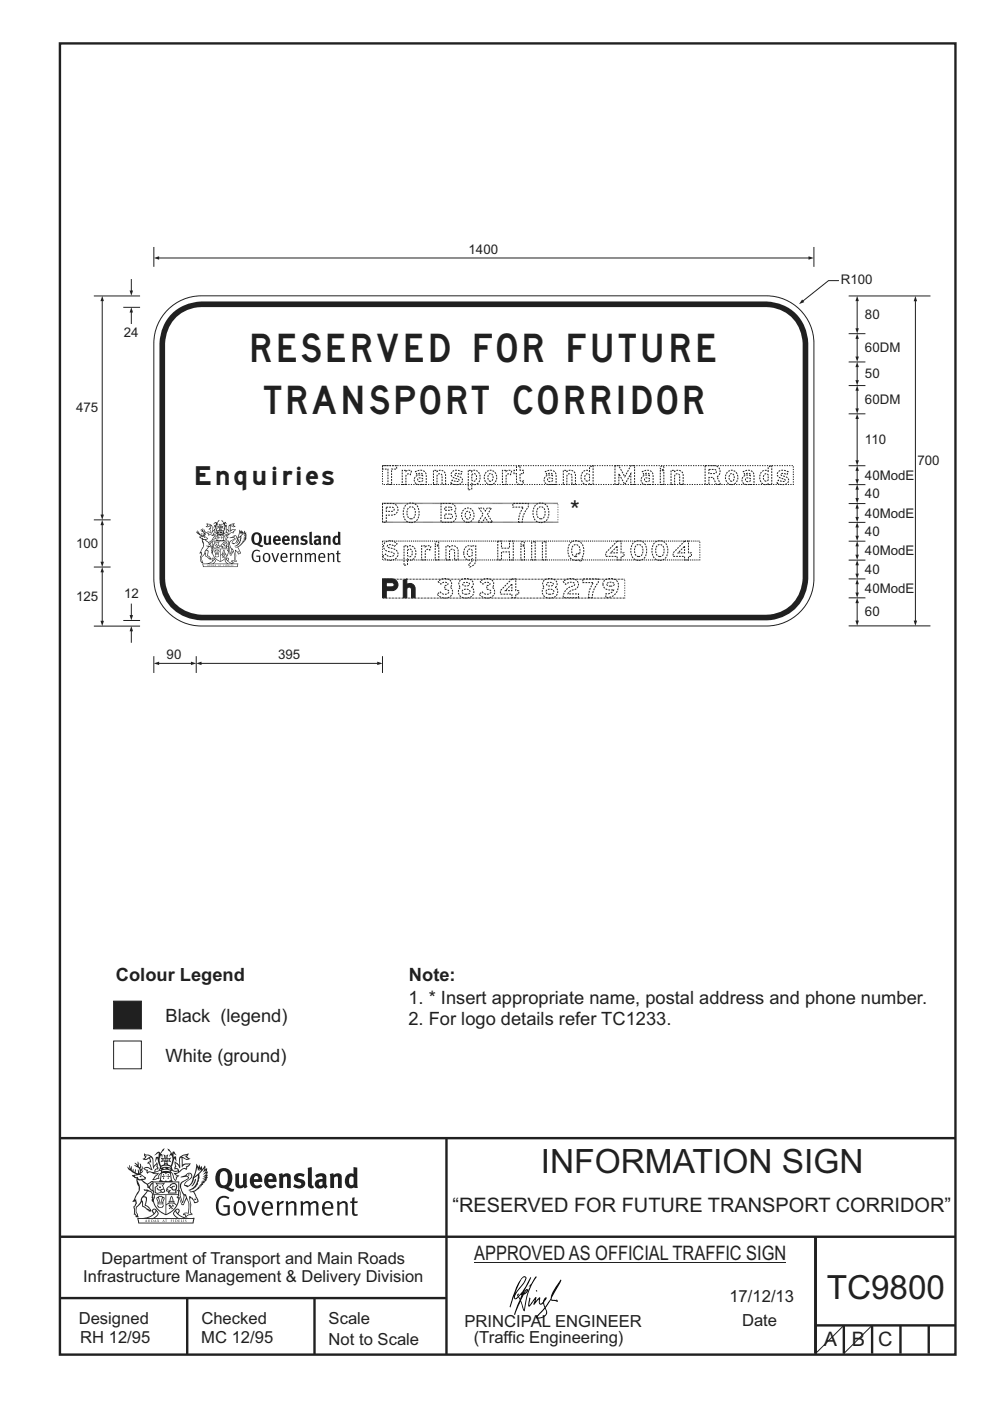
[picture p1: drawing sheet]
<svg xmlns="http://www.w3.org/2000/svg" width="210mm" height="297mm" viewBox="0 0 210 297" stroke-linecap="round" stroke-linejoin="round" font-family="sans-serif">
<g fill="none" stroke="#231f20" stroke-width=".51">
<path d="M12.7 9.2h190v278h-190zM12.7 241.3h189.9M94.7 241.4v45.8M12.7 275.2h82M12.7 262.2h190.1M39.7 275.2v12M66.7 275.2v12M173 262.2v24.8M173.1 281h29.6M179 281v6M185 281v6M191 281v6"/>
<path d="M197 281v6"/>
</g>
<path d="M100.6 267.7h66.2" fill="none" stroke="#231f20" stroke-width=".21"/>
<g fill="#231f20">
<path d="M47 248.5a2.55 2.55 0 0 0 0 2.7l.3 .1a.81 .81 0 0 0 1-.9v-.6a1.04 1.04 0 0 0-1.1-1.5zM46.3 248.1a1.82 1.82 0 0 1 2.1-.2 1.82 1.82 0 0 1 .9 1.9 2.29 2.29 0 0 1-.8 1.9l.7 .3h.5l-.2 .6a2.87 2.87 0 0 1-2-.7 2.12 2.12 0 0 1-1.7-3.1z" fill-rule="evenodd"/>
<path d="M49.9 248.9l.8-.2v2a.46 .46 0 0 0 .2 .6 .46 .46 0 0 0 .7-.2v-2.2l.7-.2v2.4l.2 .5-.6 .4-.2-.3a1.02 1.02 0 0 1-1.2 .2 1.02 1.02 0 0 1-.6-1.1z" fill-rule="evenodd"/>
<path d="M54 249.5l-.1 .5h.9a.49 .49 0 0 0-.2-.6 .49 .49 0 0 0-.6 .1zM53.4 249.2a1.34 1.34 0 0 1 1.6-.3 1.34 1.34 0 0 1 .6 1.5v.2h-1.7a.77 .77 0 0 0 .5 .8 .77 .77 0 0 0 .9-.3l.3 .4a1.59 1.59 0 0 1-2.1 .2 1.59 1.59 0 0 1-.4-2z" fill-rule="evenodd"/>
<path d="M57 249.5l-.1 .5h.9a.49 .49 0 0 0-.2-.6 .49 .49 0 0 0-.6 .1zM56.4 249.2a1.34 1.34 0 0 1 1.6-.3 1.34 1.34 0 0 1 .7 1.5v.2h-1.8a.77 .77 0 0 0 .5 .8 .77 .77 0 0 0 .9-.3l.3 .4a1.59 1.59 0 0 1-2 .2 1.59 1.59 0 0 1-.5-2z" fill-rule="evenodd"/>
<path d="M59.1 248.9l.8-.2 .1 .4a.95 .95 0 0 1 1-.3 .95 .95 0 0 1 .7 .8v2.3h-.8v-2.3a.46 .46 0 0 0-.8 .1v2.2h-.9z" fill-rule="evenodd"/>
<path d="M62.5 249.1a1.75 1.75 0 0 1 2.1-.1l-.2 .5-.6-.2a.43 .43 0 0 0-.6 .3l.4 .3a1.04 1.04 0 0 1 1.2 1.2 1.04 1.04 0 0 1-1.4 .9l-1.2-.4 .3-.6 1 .4 .4-.4a.88 .88 0 0 0-1-.5l-.4-.2-.1-.4z" fill-rule="evenodd"/>
<path d="M65.3 247.6l.8-.2 .1 3.8 .2 .2 .2 .5a.88 .88 0 0 1-1-.1 .88 .88 0 0 1-.3-1z" fill-rule="evenodd"/>
<path d="M67.8 250.6a.43 .43 0 0 0-.1 .7 .43 .43 0 0 0 .7-.1v-.7zM66.8 249.2a1.7 1.7 0 0 1 2.4 .1v1.8l.3 .4-.4 .5-.5-.3a1.03 1.03 0 0 1-1.7-.2 1.03 1.03 0 0 1 .8-1.5h.7v-.4a.8 .8 0 0 0-1.2 .1z" fill-rule="evenodd"/>
<path d="M69.9 248.9l.8-.2 .1 .4a.95 .95 0 0 1 1-.3 .95 .95 0 0 1 .7 .8v2.3h-.8v-2.3a.46 .46 0 0 0-.8 .1v2.2h-.8z" fill-rule="evenodd"/>
<path d="M74.3 249.5a1.48 1.48 0 0 0 0 1.7l.4 .1 .3-.2v-1.5l-.3-.2zM75 247.4l.8 .2 .1 4.3h-.7l-.1-.2a1.26 1.26 0 0 1-1.4 0 1.26 1.26 0 0 1-.6-1.3 1.29 1.29 0 0 1 .5-1.3 1.29 1.29 0 0 1 1.4-.2z" fill-rule="evenodd"/>
<path d="M46.4 253.9a1.72 1.72 0 0 1 2.2 0l-.2 .3a1.24 1.24 0 0 0-1.4-.1 1.24 1.24 0 0 0-.7 1.3 1.49 1.49 0 0 0 1.3 2l.7-.2v-1.3h-.9l-.1-.4h1.4v2a1.93 1.93 0 0 1-2.2-.1 1.93 1.93 0 0 1-.7-2.2l.2-.7z" fill-rule="evenodd"/>
<path d="M50.3 255.2a1.65 1.65 0 0 0 .3 2.2 .99 .99 0 0 0 1-1.5 .78 .78 0 0 0-.4-.8 .78 .78 0 0 0-.9 .1zM50 254.9a1.33 1.33 0 0 1 1.6-.1 1.33 1.33 0 0 1 .5 1.5 1.31 1.31 0 0 1-1.3 1.5 1.31 1.31 0 0 1-1.3-1.6l.1-.5z" fill-rule="evenodd"/>
<path d="M52.5 254.7l.4-.1 .9 2.6 .8-2.5h.5l-1.1 3h-.5z" fill-rule="evenodd"/>
<path d="M56.2 255.2l-.2 .7h1.4a.7 .7 0 0 0-.3-.8 .7 .7 0 0 0-.9 .1zM55.9 255a1.22 1.22 0 0 1 1.5-.2 1.22 1.22 0 0 1 .5 1.5h-1.9a.93 .93 0 0 0 .5 1 .93 .93 0 0 0 1.2-.2l.1 .3a1.43 1.43 0 0 1-1.7 .1 1.43 1.43 0 0 1-.6-1.7z" fill-rule="evenodd"/>
<path d="M58.7 254.8l.4-.2 .1 .5 .4-.3 .6-.2-.2 .6a.66 .66 0 0 0-.8 .6v1.9h-.4z" fill-rule="evenodd"/>
<path d="M60.6 254.8l.4-.2 .1 .5a.94 .94 0 0 1 1-.4 .94 .94 0 0 1 .8 .7v2.3h-.5l-.1-2.5a.81 .81 0 0 0-1.2 .3v2.2h-.4z" fill-rule="evenodd"/>
<path d="M63.7 254.7l.5-.1 .1 .5 .4-.3a.78 .78 0 0 1 1.1 .3 .9 .9 0 0 1 1-.5 .9 .9 0 0 1 .7 .8v2.3h-.4l-.1-2.5a.67 .67 0 0 0-1.1 .3v2.2h-.5v-2.4l-.4-.2-.7 .4v2.2h-.5z" fill-rule="evenodd"/>
<path d="M69 255.2l-.2 .7h1.4a.7 .7 0 0 0-.3-.8 .7 .7 0 0 0-.9 .1zM68.7 255a1.22 1.22 0 0 1 1.5-.2 1.22 1.22 0 0 1 .5 1.5h-1.9a.93 .93 0 0 0 .5 1 .93 .93 0 0 0 1.2-.2l.1 .3a1.44 1.44 0 0 1-1.7 .1 1.44 1.44 0 0 1-.6-1.7z" fill-rule="evenodd"/>
<path d="M71.4 254.8l.5-.2 .1 .5a.94 .94 0 0 1 1-.4 .94 .94 0 0 1 .7 .7v2.3h-.4l-.1-2.5a.81 .81 0 0 0-1.2 .3v2.2h-.5z" fill-rule="evenodd"/>
<path d="M74.7 254l.5-.2v.9h.7l-.1 .4h-.7l.1 2.2 .1 .1h.5l.1 .3a.75 .75 0 0 1-1.2-.6v-2h-.4v-.4h.4z" fill-rule="evenodd"/>
<path d="M30.8 244.9l1.1 .3-.9 .5h-.4l.5-.5zM31.8 245.5l.2-.1a2.44 2.44 0 0 1 .4 2l.1 .4 .7-1-.1 .6 .3 .3a.57 .57 0 0 0-.6 .8l-1-.2-.5 .2 .1-.5-.7-.2 .6-.2 1 .5 .1-.1-.6-1.3-.2-.1 .5-.1zM30.7 244.5l-.2 .4 .3 .4-.6 .4a1.04 1.04 0 0 0 1.4-.1l.2 .7h-.4l-.2 .4a.94 .94 0 0 1 .9 1.1l-.2-.1a1.16 1.16 0 0 0-1.5-.1l.3 .4 .4 .2 .1 .5 .2 .2v-.2a.94 .94 0 0 1 1.1 .2h.9l-1.2 1.2a1.13 1.13 0 0 0 1.2-.2l.4-.1-.1-.4 .5-.7a.83 .83 0 0 0-.6 1.1l-.3-.1-.7 .3 1.1-1.4-.5 .2-.5-.1 1.3-.5-.2-.2-.8 .4v-.3l.2-.2 .3 .1 .1-.3-.2-.4v-.6l-.2-.3-.6 .9v-.7a1.42 1.42 0 0 0-1.7-1.8z" fill-rule="evenodd"/>
<path d="M38.5 245.3l.5-.3 .7-.1-.6 .3 .8 .5h-.3zM38.3 245.5h.2l.1 2a1.69 1.69 0 0 1 1.5-.7l-.7 .5 .1 .5a1.1 1.1 0 0 0-1.5 .6l-.1-.5-.2-.2h-.5l.2-.4-.2-.7a1.42 1.42 0 0 1 .8 1.1l.2-.1zM37.1 246.2l.1 1-.2 .3v.5l.6-.1 .1 .2a.96 .96 0 0 1-1.1-.1l-.1 .1a1.06 1.06 0 0 0 1.3 .2v.1a.72 .72 0 0 1-1 .2l.3 .5 .6 .3-.4 .1-.1 .7-.3-.4-.3-1.1-.4-.4 .4 .9a1.54 1.54 0 0 0 .6 1.2l.2-.3a.58 .58 0 0 1 .5-.7l.1-.2h-.3l-.4-.3 .9-.5a.93 .93 0 0 1 1.1-.5l.1 .2 .2-.1 .1-.5a.99 .99 0 0 0 .7-.9l-1.3 .1-.4 .3v-1.5l.9 .4 .8-.3h-.3l-.5-.4 .4-.7-.7 .2a1.46 1.46 0 0 0-1.3 2.1v.4l-.2-.4z" fill-rule="evenodd"/>
<path d="M35.6 248.9l.2 .1-.1 .4h.3l-.3 .1v.5l-.1-.6h-.3l.3-.1z" fill-rule="evenodd"/>
<path d="M34.6 248.9l.2 .1-.1 .3 .4 .1h-.4v.6l-.1-.5-.3-.1h.3z" fill-rule="evenodd"/>
<path d="M34.3 248.8a.57 .57 0 0 1 .9 .2 .57 .57 0 0 1 .9-.2l.2 1.4-.2 .1a.57 .57 0 0 1-.9-.1 .69 .69 0 0 1-1.1 0zM34.2 248.1l-.3 2.1-.2 .4h2.9l-.1-.4-.3-2.1h-.2v.3l-.8-.1-.9 .1 .1-.3z" fill-rule="evenodd"/>
<path d="M34.2 252.4a.3 .3 0 0 0 .6 0 .3 .3 0 0 0-.6 0zM33.3 251l.3 .3-.3 .3a.79 .79 0 0 0 0 1.3l.8-.2-.1-.3a.55 .55 0 0 1-.7-.6h.1l.1 .3 .4 .1 .8-.2-.4-.7 .4-.3-.7 .1zM33 250.7l1.1 .2 .9-.2-.4 .7 .4 1.1a.56 .56 0 0 1-.8 .3l-.2 .1a.73 .73 0 0 1-.9 .1 .73 .73 0 0 1-.3-.9v-.4l.5-.4z" fill-rule="evenodd"/>
<path d="M35.6 251.9l.7-.5a.58 .58 0 0 1 1-.1 .58 .58 0 0 1-.5 .9l-.2-.3a.43 .43 0 0 1 .6-.3v-.1a.57 .57 0 0 0-.8 .2l-.2-.1-.3 .2 .4 .1a.55 .55 0 0 0 .9 .5v.5h-1.3l.3-.4-.1-.2-.6 .1 .2-.2-.2-.1zM35.4 251.8l-.1 .2a.39 .39 0 0 0 .2 .7l.3-.1-.2 .5h1.9l-.1-.8a.86 .86 0 0 0-.1-1.4 .86 .86 0 0 0-1.3 .4z" fill-rule="evenodd"/>
<path d="M36 254.8h.8v.2h-.8zM36.4 253.8l.2 .8h-.4zM36.4 253.5l-.3 .5-.1 .6h-.2v.4l-.7 .4 .1 .2a1.48 1.48 0 0 1 2.2 .1l.2-.1-.6-.5v-.5h-.2l-.1-.6z" fill-rule="evenodd"/>
<path d="M35.8 255.4l.3 .1 .2 .3 .3-.2-.2-.2a.38 .38 0 0 1 .4 .5l-.1-.2-.3 .3 .3 .2-.3 .2-.1-.3-.4 .3-.1-.2 .4-.3-.2-.1-.1 .1z" fill-rule="evenodd"/>
<path d="M34.5 254h.2v.2l-.3 .6h-.1zM33.6 255.3h.9v.2a.55 .55 0 0 1-.8 .4v-.2h-.2zM33.4 254h.2l.2 .8h-.2zM33.6 255h.8l.1 .1-.8 .1zM33.8 253.7h.5l-.2 1.1h-.2zM33.3 253.8l-.1 .3 .3 1.2a.48 .48 0 0 0-.1 .5 .48 .48 0 0 0 .4 .3l.6-.1a.49 .49 0 0 0 .2-.7l.3-1.2-.1-.3a1.42 1.42 0 0 0-1.5 0z" fill-rule="evenodd"/>
<path d="M33.6 251.6h.5l.1 .3h-.4z" fill-rule="evenodd"/>
<path d="M41.3 250.1l.3-.2-.2 .9-.6 .7h-.2l.5-.7z" fill-rule="evenodd"/>
<path d="M39.7 249l.3-.2 .5 .2a.88 .88 0 0 1-.6 1.1 1.22 1.22 0 0 0-.8 1.3l.5 .2a.72 .72 0 0 0 .9-.4l.5-.8 .2-.6 .8-.6v.3a2.85 2.85 0 0 1-2 2.8l.1 .1a2.13 2.13 0 0 0 1.9-1.5l-.1-.2a2.01 2.01 0 0 0 .3-1.8l1.2-1.3-.4 1 .7-.5-.7 1 .8-.4-.8 .8 .7-.1-.9 .5 .8-.1-.8 .4h.7l-.8 .3 .3 .2h-.4l.2 .4-.4-.1 .2 .3h-.4l.1 .3h-.1a2.16 2.16 0 0 1-2 1l.1 .2h.4a.76 .76 0 0 1 .7 .7l.5 1.2-.6 .2a1.45 1.45 0 0 0-1.2-1.3l.3 1.8-.1 1.9 .4 .2a1.07 1.07 0 0 0-1.2 .4v-.3l-.5-.2a.87 .87 0 0 1 1-.1l.1-.7a4.4 4.4 0 0 0-.6-3.1l-.1-.3h-.2a2.16 2.16 0 0 1-.7-2.2l.3-.3 1.2-.8a.55 .55 0 0 0-.4-.7zM37.8 252.4a.76 .76 0 0 1 .3 1.1l.6 1.6 .4-1.7 .2 .1a.61 .61 0 0 1-.1 .9l-.3 .9h-.2l-.7-1.6-.3 .1a1.18 1.18 0 0 0 .1-1.4zM41.8 247.5l.2 .8 .3-.6v.6l.3-.5a1.9 1.9 0 0 1-1.1 1.4l-.3 .3zM38.2 249.6l1.4-.1 .2 .1v.3l-.5 .3a1.26 1.26 0 0 0-1 1.9l.2 .7a1.84 1.84 0 0 1 .2 2l-.4-1.3a.96 .96 0 0 0-.4-1.3l-.4 .3a.78 .78 0 0 1-.1 1.3l.2 .2h.4l.4 1.1a.38 .38 0 0 0 .2 .4 .38 .38 0 0 0 .4-.1l.6-1.2a2.94 2.94 0 0 1 .3 2.5v.5l-.8-.1-.3 .4v.2l.4-.1 .1 .4 .2 .1a1.02 1.02 0 0 1 1.3-.5l-.1-.4-.3-.1 .2-1.7-.3-1.4 .1 .1a1.14 1.14 0 0 1 .7 .9 .63 .63 0 0 0 .9-.2 .63 .63 0 0 0-.2-.8l-.6-1.3 .9-.6 .2-.3 .2-.1v-.2h.3l-.1-.3h.4l-.1-.3 .5-.1-.2-.2 .5-.4 .1-.2-.3 .1 .5-.6-.3 .1 .3-.6-.4 .1 .4-.5v-.3l-.3 .2 .1-.6v-.3l-.4 .3-.1-.8-.5 .8-.2-.7-.2 .5-.3-.8-.1 .6-.5-.8-.1 1.4-.7 1.9a1.81 1.81 0 0 1-.9 1.4l-.6-.2a1.75 1.75 0 0 1 1.1-1.2 .75 .75 0 0 0 .1-1.3 .75 .75 0 0 0-1.2 .5z" fill-rule="evenodd"/>
<path d="M41.2 254.2l.3-.1 .1 .3h-.4z" fill-rule="evenodd"/>
<path d="M29.4 258.4h11.6l-.2 .8h-11.3zM31.3 258.2l.5-.1a2.48 2.48 0 0 0 1.4-1.3l.2 .6-.5 .5-.4 .3zM32.5 256.6l.3-.2 .2 .2-.3 .6zM37.2 256.8a2.65 2.65 0 0 0 1.8 1.4h-1.1l-.5-.3-.5-.5zM37.4 256.6l.2-.2 .3 .2-.3 .6zM29.2 258.2l.1 1.2h11.7l.3-1.1-.2-.1a4.1 4.1 0 0 1-3.3-.9l.3-.4-.1-.5a1.06 1.06 0 0 0-1.3 .9l.2 .4 .6 .5h-4.7l.3-.1a.84 .84 0 0 0 .6-.7 .84 .84 0 0 0-.5-.9l-.3-.2-.5 .1-.1 .5 .3 .4a4.2 4.2 0 0 1-3.4 .9z" fill-rule="evenodd"/>
<path d="M31 258.7l.1 .2h-.2zM31 258.6l-.3 .5 .4-.1 .2 .1z" fill-rule="evenodd"/>
<path d="M31.3 258.6h.2v.4a.25 .25 0 0 0 .3-.1 .25 .25 0 0 0-.1-.3h.1a.29 .29 0 0 1 0 .4 .29 .29 0 0 1-.4 0 .29 .29 0 0 1 0-.4z" fill-rule="evenodd"/>
<path d="M32.2 258.6a.22 .22 0 0 1 .3 .2 .22 .22 0 0 1-.3 .2zM32 258.6v.5a.33 .33 0 0 0 .5-.1 .33 .33 0 0 0 0-.4 .33 .33 0 0 0-.5 0z" fill-rule="evenodd"/>
<path d="M32.9 258.7l.1 .2h-.2zM32.9 258.6l-.2 .5 .3-.1 .2 .1z" fill-rule="evenodd"/>
<path d="M33.3 258.6h.2v.2l.3-.2-.2 .2 .2 .3-.3-.2-.1 .2h-.1l.2-.3z" fill-rule="evenodd"/>
<path d="M34.7 258.7l.1 .2h-.2zM34.7 258.6l-.3 .5 .4-.1 .2 .1z" fill-rule="evenodd"/>
<path d="M35 258.6h.4h-.1v.5h-.2l.1-.5z" fill-rule="evenodd"/>
<path d="M36.2 258.6h.3h-.2v.2h.2h-.2l.1 .3h-.2z" fill-rule="evenodd"/>
<path d="M36.7 258.6h.2v.5h-.2z" fill-rule="evenodd"/>
<path d="M37.3 258.6a.22 .22 0 0 1 .3 .2 .22 .22 0 0 1-.3 .2zM37.1 258.6v.5a.33 .33 0 0 0 .5-.1 .33 .33 0 0 0 0-.4 .33 .33 0 0 0-.5 0z" fill-rule="evenodd"/>
<path d="M37.8 258.6h.3h-.1v.2h.1h-.1v.2l.1 .1h-.3z" fill-rule="evenodd"/>
<path d="M38.3 258.6h.3l-.1 .4 .2 .1h-.4z" fill-rule="evenodd"/>
<path d="M38.9 258.6h.2v.5h-.2z" fill-rule="evenodd"/>
<path d="M39.3 258.6h.2l-.2 .1 .2 .2-.1 .2h-.1v-.2l.2 .1z" fill-rule="evenodd"/>
<path d="M34.2 247.4a1.51 1.51 0 0 1 2 .2 2.67 2.67 0 0 0-2.1 0zM35.7 247.6l.4 .2 .1 .2-.4-.1zM34.6 247.7l.4-.1 .2 .2h-.4zM34 247.9l.3 .1-.3 .1zM34.9 246.9l.3-.2 .2 .2zM34.9 245.7h.2v.4h-.2zM35 245.1l.2 .2 .2-.2-.1 .4h-.2zM35.1 246.3h.2l.1 .4-.2-.2-.2 .2zM35.3 245.7h.2v.4h-.2zM34.4 245.7l.3 .1v.2l-.3 .1 .2-.2zM35.7 245.8l.3-.1-.2 .2 .2 .2-.4-.1zM32.7 244.9l1-.5-.1 1-.2-.1-.4 .1-.2 1.1 .5-1 .2 .9a1.84 1.84 0 0 1 .3 1.7l.4 .1a2.48 2.48 0 0 1 2.2 .1l.2-.3-.2-.7 .7-1.7 .4 .6-.2-1-.2-.1-.2 .3v-.9l.6 .4-.6-.7h-.3l-.1 .4-.5-.8-.5-.3 .2 .4 .5 .6-.4 .7 .4-.3a2.06 2.06 0 0 1 0 2.2l-.6-.2-.1-.6 .1-.1 .8 .2-.4-.5 .4-.5-.7 .2-.2-.2 .2-.7-.5 .4-.5-.4 .2 .7-.2 .2-.7-.2 .4 .5-.4 .5 .7-.2 .2 .1-.2 .6-.5 .2a2.02 2.02 0 0 1 0-2.2l.3 .5-.1-.6-.3-.1 .8-1.2-.5 .3-.4 .7-.2-.3a.8 .8 0 0 0-.8 .5z" fill-rule="evenodd"/>
<path d="M29.2 250.1l.3 .2a.61 .61 0 0 1 .8 .3l.3 .2a.8 .8 0 0 1 .6 1l.4 .1 .5 .6a1 1 0 0 1 .5 1l-.1 .7v-.5h-.1a.96 .96 0 0 0-.8-1.3l-.3-.2h-.6l-.1-.1-.2 .1 .2 .3h.5l-1.1 1.4-.2 .9-.4 .6a1.33 1.33 0 0 0-.5 1.8l.2 .5a1.26 1.26 0 0 1-.5-1.4l-.1-.4a1.56 1.56 0 0 0 .4-1.7l-.3 .2 .2-.5a3.2 3.2 0 0 0 .7-3zM30.4 253.9h.4a2.06 2.06 0 0 1-.1 1.6l.7 .5 .4 .5-.6-.2-.8-.6-.1-.9a.51 .51 0 0 1 .1-.9zM28.6 249.3a1.52 1.52 0 0 1 2.1 .6l-1.1 .1-.2-.1-.2-.4-.4 .1zM27.5 247v.8l-.3-.4-.2 .1a3.1 3.1 0 0 0 2 1.5l-1 .1 .5 .6 .5 .1v1.1a1.84 1.84 0 0 1-.2 2.5l-.4 .9-.4 .4 .3 .1 .4-.1 .1 .4-.2 .5-.3 .2 .1 1.8 .2-.1 .2 .6h.2l.4-.1-.1-.5a1.3 1.3 0 0 1-.1-1.6l.8-1.1 .2 1.1 .6 .2 .4 .6 .2-.2 .2 .4 .5-.1a1.85 1.85 0 0 0-1.2-1.3l.1-.3a1.39 1.39 0 0 0 0-1.5h-.5l.5-.6a.66 .66 0 0 1 .9-.4 .66 .66 0 0 1 .3 .9l-.1 .4h.2v.1l-.2 .3 .2 .5 .2-.3a2.24 2.24 0 0 0 .1-2.2 .73 .73 0 0 1-.7-.6 .73 .73 0 0 1 .5-.8l.1-.2a.94 .94 0 0 0-.9 .8 .48 .48 0 0 1-.1-.5 .48 .48 0 0 1 .5-.3l.5-.3a.51 .51 0 0 0-.8 .2l-.5 .3-1-.8 .6-.1 .1-.5-1.1-.7 .5-.4v-.4l-.5 .5 .1-.2a.69 .69 0 0 0 .2-1.1v.5l-.3 .2 .1-1.1-.3-.2 .1 .6-.1 .2-.4-1.2v.6l-.7-.3 .6 .6-.6-.2 .2 .3a1 1 0 0 1 .8 1.5l-.2-.8v.8l-.5-.2-.1-.7-.2 .6-.2-.1v-.6l-.2 .4-.2-.2 .1-.7-.2 .5z" fill-rule="evenodd"/>
<path d="M29.5 249.5l.3-.2 .3 .3z" fill-rule="evenodd"/>
<path d="M32.4 250.5h5.6v2l-.2-.1v-1.7h-5.2v2.5h5.2v-.8l.1 .2-.1 1.1v-.3h-2.5v4a4.1 4.1 0 0 0 2.6-3.6l.1-.1a4 4 0 0 1-2.8 3.9 4.2 4.2 0 0 1-2.8-4.7l.1 1.3 .1-.1a3.8 3.8 0 0 0 2.5 3.3v-4h-2.5l-.2-.9z" fill-rule="evenodd"/>
<circle cx="40" cy="249.1" r=".17"/>
</g>
<g fill="#000">
<path d="M111.6 273.7l.2-.2-.5 .7zM110.4 274.5l.2 .1-.3 .8-.2-.5zM110.9 270.9h.5a9.3 9.3 0 0 1-2 3.1l-.1 .3 1-2.5zM110.6 271a14.7 14.7 0 0 0-2.2 4.9l-.3 1.2 .1 .1 .8-2.3a.42 .42 0 0 0 .2 .6 .42 .42 0 0 0 .6-.3l.2-.1 .2 .5-1.1 3.2h.2l1.1-2.9 .6 1.9 .2 .2 .2-.5a13.5 13.5 0 0 1 2-6.2l.4-.5-.1-.2-1.6 2.1 .4-.1a14.9 14.9 0 0 0-1.3 5.1l-.4-1.1a1.39 1.39 0 0 1 .2-1.9l.1-.2a.92 .92 0 0 0 .8-1.2 .75 .75 0 0 0-.8 .7l-.1 .2 1.6-3.4h-.1l-.4 .7a10.5 10.5 0 0 1-2.2 3.3l.2-.5a.32 .32 0 0 0-.4 .2 .32 .32 0 0 0 .1 .4l-.5 .4a3.2 3.2 0 0 1 1.1-2.3l.5-.6a2.49 2.49 0 0 0 .7-1.6l-.4-.2z" fill-rule="evenodd"/>
<path d="M113.7 273.6l.3 .2h-.3z" fill-rule="evenodd"/>
<path d="M115.6 277.5a1.15 1.15 0 0 1 .1 1.3 1.15 1.15 0 0 1-1.2 .5l-.6 .1zM112.2 275.2l-.2 1.6 .2 .2 1.2-1.5-.2 1.1 1.1-1.1a.94 .94 0 0 0 .4 1.1l.5-.3 .3 .9-1.2 1.3a.98 .98 0 0 0-.5 1 1.9 1.9 0 0 0 2.3-1.3l-.1-.2a1.02 1.02 0 0 1 .2-1.4l.6-1 1.5 .3-.2-.4v.2l-1.1-.1v-.3l2-3.6 .1-.2-.2-.2-1.7 2.8a6.6 6.6 0 0 1-1.6 2.9l-.1-.2a1.01 1.01 0 0 1 .4-1.4l.1-.2-.3-.1-.4 .4-.1 .5-.6 .4-.1-.4 .1-.9-.2-.1-.9 1 .3-1h-.2l-1.4 1.8 .3-1.5v-.1z" fill-rule="evenodd"/>
</g>
<path d="M179 281l-6 6M185 281l-6 6" fill="none" stroke="#231f20" stroke-width=".21"/>
<path d="M24.1 212.3h5.9v5.8h-5.9z" fill-rule="evenodd" fill="#231f20" stroke="#231f20" stroke-width=".21"/>
<g fill="#fff" stroke="#231f20" stroke-width=".21">
<path d="M24.1 220.7h5.9v5.9h-5.9z" fill-rule="evenodd"/>
<path d="M36 65.3a10 10 0 0 1 6.7-2.6h119.9a10.1 10.1 0 0 1 10 10.1v49.9a10.1 10.1 0 0 1-10 10h-119.9a10.1 10.1 0 0 1-10.1-10v-49.9a10 10 0 0 1 3.4-7.5z" fill-rule="evenodd"/>
</g>
<path d="M36.4 66.5a9.4 9.4 0 0 1 6.3-2.6h119.8a8.9 8.9 0 0 1 8.9 8.9v49.8a8.9 8.9 0 0 1-8.9 8.9h-119.8a8.9 8.9 0 0 1-8.9-8.9v-49.8a9.4 9.4 0 0 1 2.6-6.3z" fill-rule="evenodd" fill="#231f20"/>
<path d="M37.3 67.3a8 8 0 0 1 5.4-2.2h119.8a7.7 7.7 0 0 1 7.7 7.7v49.8a7.7 7.7 0 0 1-7.7 7.7h-119.8a7.7 7.7 0 0 1-7.7-7.7v-49.8a8.3 8.3 0 0 1 2.3-5.5z" fill-rule="evenodd" fill="#fff"/>
<path d="M181.8 127.7v4" fill="none" stroke="#231f20" stroke-width=".21"/>
<g fill="#231f20">
<path d="M181.4 131.6h.8l-.4 1.1z"/>
<path d="M181.8 126.8l.4 1.1h-.8z"/>
</g>
<path d="M194.2 63.7v68" fill="none" stroke="#231f20" stroke-width=".21"/>
<g fill="#231f20">
<path d="M193.8 131.6h.7l-.3 1.1z"/>
<path d="M194.2 62.7l.3 1.2h-.7z"/>
</g>
<path d="M181.8 123.7v2.1" fill="none" stroke="#231f20" stroke-width=".21"/>
<g fill="#231f20">
<path d="M181.4 125.6h.8l-.4 1.2z"/>
<path d="M181.8 122.7l.4 1.2h-.8z"/>
</g>
<path d="M181.8 115.7v2.1" fill="none" stroke="#231f20" stroke-width=".21"/>
<g fill="#231f20">
<path d="M181.4 117.6h.8l-.4 1.1z"/>
<path d="M181.8 114.7l.4 1.1h-.8z"/>
</g>
<path d="M181.8 119.7v2.1" fill="none" stroke="#231f20" stroke-width=".21"/>
<g fill="#231f20">
<path d="M181.4 121.6h.8l-.4 1.1z"/>
<path d="M181.8 118.7l.4 1.2h-.8z"/>
</g>
<path d="M181.8 111.7v2" fill="none" stroke="#231f20" stroke-width=".21"/>
<g fill="#231f20">
<path d="M181.4 113.6h.8l-.4 1.1z"/>
<path d="M181.8 110.7l.4 1.1h-.8z"/>
</g>
<path d="M181.8 107.7v2.1" fill="none" stroke="#231f20" stroke-width=".21"/>
<g fill="#231f20">
<path d="M181.4 109.6h.8l-.4 1.1z"/>
<path d="M181.8 106.7l.4 1.1h-.8z"/>
</g>
<path d="M181.8 103.7v2" fill="none" stroke="#231f20" stroke-width=".21"/>
<g fill="#231f20">
<path d="M181.4 105.6h.8l-.4 1.1z"/>
<path d="M181.8 102.7l.4 1.1h-.8z"/>
</g>
<path d="M181.8 99.7v2.1" fill="none" stroke="#231f20" stroke-width=".21"/>
<g fill="#231f20">
<path d="M181.4 101.6h.8l-.4 1.1z"/>
<path d="M181.8 98.7l.4 1.1h-.8z"/>
</g>
<path d="M181.8 88.7v9" fill="none" stroke="#231f20" stroke-width=".21"/>
<g fill="#231f20">
<path d="M181.4 97.6h.8l-.4 1.1z"/>
<path d="M181.8 87.7l.4 1.1h-.8z"/>
</g>
<path d="M181.8 82.7v4" fill="none" stroke="#231f20" stroke-width=".21"/>
<g fill="#231f20">
<path d="M181.4 86.6h.8l-.4 1.1z"/>
<path d="M181.8 81.7l.4 1.1h-.8z"/>
</g>
<path d="M181.8 77.7v3.1" fill="none" stroke="#231f20" stroke-width=".21"/>
<g fill="#231f20">
<path d="M181.4 80.6h.8l-.4 1.1z"/>
<path d="M181.8 76.7l.4 1.1h-.8z"/>
</g>
<path d="M181.8 71.7v4" fill="none" stroke="#231f20" stroke-width=".21"/>
<g fill="#231f20">
<path d="M181.4 75.6h.8l-.4 1.1z"/>
<path d="M181.8 70.7l.4 1.1h-.8z"/>
</g>
<path d="M181.8 63.7v6.1" fill="none" stroke="#231f20" stroke-width=".21"/>
<g fill="#231f20">
<path d="M181.4 69.6h.8l-.4 1.1z"/>
<path d="M181.8 62.7l.4 1.1h-.8z"/>
</g>
<path d="M33.6 54.7h138" fill="none" stroke="#231f20" stroke-width=".21"/>
<g fill="#231f20">
<path d="M32.6 54.7l1.2-.4v.8z"/>
<path d="M171.5 54.3l1.1 .4-1.1 .4z"/>
</g>
<g fill="none" stroke="#231f20" stroke-width=".21">
<path d="M32.6 52.4v4.2M172.6 52.4v4.2M177.9 59.5h-2.2l-5.5 4.4M180 76.7h3.6M180 70.7h3.6M180 62.7h17.3M180 98.7h3.6M180 87.7h3.6M180 81.7h3.6M180 114.7h3.6M180 118.8h3.6M180 110.8h3.6"/>
<path d="M180 106.8h3.6M180 102.8h3.6M180 126.8h3.6M180 122.7h3.6M180 132.7h17.3"/>
</g>
<path d="M170.1 63.5l.5 .6-1.1 .4z" fill="#231f20"/>
<path d="M81.1 98.7h87.2v4h-87.2z" fill="none" stroke="#231f20" stroke-width=".21" stroke-dasharray=".3 .3" stroke-linecap="butt"/>
<path d="M81.1 114.7h67.3v4h-67.3zM81.1 106.7h37.2v4h-37.2zM81.1 122.8h51.4v4h-51.4z" fill="none" stroke="#231f20" stroke-width=".21" stroke-dasharray=".2 .2" stroke-linecap="butt"/>
<path d="M33.6 140.6h7" fill="none" stroke="#231f20" stroke-width=".21"/>
<g fill="#231f20">
<path d="M32.6 140.6l1.2-.3v.7z"/>
<path d="M40.5 140.3l1.1 .3-1.1 .4z"/>
</g>
<path d="M21.7 121.2v10.6" fill="none" stroke="#231f20" stroke-width=".21"/>
<g fill="#231f20">
<path d="M21.3 131.6h.7l-.3 1.1z"/>
<path d="M21.7 120.2l.3 1.1h-.7z"/>
</g>
<path d="M21.7 111.2v8.1" fill="none" stroke="#231f20" stroke-width=".21"/>
<g fill="#231f20">
<path d="M21.3 119.1h.7l-.3 1.1z"/>
<path d="M21.7 110.2l.3 1.1h-.7z"/>
</g>
<path d="M21.7 63.7v45.6" fill="none" stroke="#231f20" stroke-width=".21"/>
<g fill="#231f20">
<path d="M21.3 109.1h.7l-.3 1.1z"/>
<path d="M21.7 62.7l.3 1.1h-.7z"/>
</g>
<path d="M42.6 140.6h37.6" fill="none" stroke="#231f20" stroke-width=".21"/>
<g fill="#231f20">
<path d="M41.6 140.6l1.1-.3v.7z"/>
<path d="M80 140.3l1.1 .3-1.1 .4z"/>
</g>
<path d="M19.9 62.7h9.8M26.2 65.2h3.5M19.9 110.2h3.6M19.9 132.7h9.8M19.9 120.2h3.6M26.2 131.6h3.5M27.9 128v2.6M32.6 139.1v3.6M41.6 139.1v3.6M81.1 139.1v3.6" fill="none" stroke="#231f20" stroke-width=".21"/>
<path d="M27.5 130.4h.7l-.3 1.1z" fill="#231f20"/>
<path d="M27.9 59.2v2.6" fill="none" stroke="#231f20" stroke-width=".21"/>
<path d="M27.5 61.6h.7l-.3 1.1z" fill="#231f20"/>
<path d="M27.9 133.7v2.6" fill="none" stroke="#231f20" stroke-width=".21"/>
<path d="M27.9 132.7l.3 1.1h-.7z" fill="#231f20"/>
<path d="M27.9 66.1v2.6" fill="none" stroke="#231f20" stroke-width=".21"/>
<g fill="#231f20">
<path d="M27.9 65.1l.3 1.2h-.7z"/>
<path d="M54.1 113.4a1.44 1.44 0 0 0 .2 1.7h.4a1.45 1.45 0 0 0 0-1.8zM53.6 113.2a1.19 1.19 0 0 1 1.6-.1 1.19 1.19 0 0 1 .3 1.5l-.4 .8 .7 .2-.1 .3-.4 .1-.6-.4a1.44 1.44 0 0 1-1.4-.9 1.44 1.44 0 0 1 .3-1.5z" fill-rule="evenodd"/>
<path d="M56 113.6l.5-.1v1.5l.2 .2 .3-.2v-1.4l.5-.1 .1 1.9-.4 .2-.1-.2a.65 .65 0 0 1-.8 .1 .65 .65 0 0 1-.3-.6z" fill-rule="evenodd"/>
<path d="M58.6 114l-.2 .3h.6l-.1-.4zM58.1 113.8a.86 .86 0 0 1 1.1-.1 .86 .86 0 0 1 .4 1h-1.2l.2 .4 .4 .1 .3-.2 .2 .3a1.02 1.02 0 0 1-1.4-.1 1.02 1.02 0 0 1 0-1.4z" fill-rule="evenodd"/>
<path d="M60.5 114l-.1 .3h.5l-.1-.4zM60 113.8a.86 .86 0 0 1 1.1-.1 .86 .86 0 0 1 .4 1h-1.2l.2 .4 .4 .1 .3-.2 .2 .3a1.02 1.02 0 0 1-1.4-.1 1.02 1.02 0 0 1 0-1.4z" fill-rule="evenodd"/>
<path d="M61.7 113.7l.5-.2 .1 .3a.6 .6 0 0 1 .6-.2 .6 .6 0 0 1 .4 .5v1.4h-.5v-1.3l-.1-.2-.4 .1v1.4h-.5z" fill-rule="evenodd"/>
<path d="M64 113.7l.5-.2 .7 .2-.2 .3h-.6v.2a.71 .71 0 0 1 .7 .3 .71 .71 0 0 1-.1 .9l-.6 .2-.7-.3 .1-.3 .2 .1a.44 .44 0 0 0 .7-.1l-.1-.2a.66 .66 0 0 1-.7-.3 .66 .66 0 0 1 .1-.8z" fill-rule="evenodd"/>
<path d="M65.6 112.8l.5-.1v2.3l.3 .5h-.5l-.2-.2z" fill-rule="evenodd"/>
<path d="M67.1 114.8v.3h.5v-.4zM66.6 113.8a.98 .98 0 0 1 1.5 .2v1l.1 .3-.2 .3-.3-.2a.64 .64 0 0 1-1-.1 .64 .64 0 0 1 .4-1h.5v-.2l-.3-.2-.5 .3z" fill-rule="evenodd"/>
<path d="M68.5 113.7l.5-.2v.3a.6 .6 0 0 1 .7-.2 .6 .6 0 0 1 .4 .5v1.4h-.5v-1.3l-.2-.2-.3 .1v1.4h-.5z" fill-rule="evenodd"/>
<path d="M71.2 114l-.1 .9 .3 .2 .3-.1v-.9zM71.7 112.7l.5 .1 .1 2.7-.5-.1a.87 .87 0 0 1-1.1-.1 .87 .87 0 0 1-.1-1.1 .75 .75 0 0 1 1.1-.5z" fill-rule="evenodd"/>
<path d="M53.8 116.8l.4-.2h.5l.5 .2-.2 .2a.82 .82 0 0 0-1-.1 .82 .82 0 0 0-.3 1 .83 .83 0 0 0 .3 .9 .83 .83 0 0 0 .9 0v-.7h-.5v-.3h.8v1.2a1.27 1.27 0 0 1-1.6-.2 1.27 1.27 0 0 1-.1-1.6z" fill-rule="evenodd"/>
<path d="M56.2 117.6a.91 .91 0 0 0 .4 1.4 .83 .83 0 0 0 .4-.8 .83 .83 0 0 0-.5-.7zM55.9 117.5a.9 .9 0 0 1 1.2 0 .9 .9 0 0 1 .2 1.2 .81 .81 0 0 1-1 .5 .81 .81 0 0 1-.6-1z" fill-rule="evenodd"/>
<path d="M57.6 117.3l.3-.1 .5 1.6 .5-1.5h.3l-.7 1.9h-.3z" fill-rule="evenodd"/>
<path d="M60 117.5l-.2 .5h.9a.45 .45 0 0 0-.2-.4 .45 .45 0 0 0-.5-.1zM59.7 117.5a.76 .76 0 0 1 1-.2 .76 .76 0 0 1 .3 1h-1.2a.59 .59 0 0 0 .3 .6 .59 .59 0 0 0 .7-.1l.1 .2a.96 .96 0 0 1-1.3-.2 .96 .96 0 0 1 .1-1.3z" fill-rule="evenodd"/>
<path d="M61.4 117.3l.3-.1 .1 .3 .3-.2 .3-.1-.1 .4-.5 .2v1.4h-.3z" fill-rule="evenodd"/>
<path d="M62.6 117.3l.3-.1 .1 .3a.58 .58 0 0 1 .6-.3 .58 .58 0 0 1 .5 .5v1.5h-.3v-1.5l-.3-.2-.5 .3v1.4h-.3z" fill-rule="evenodd"/>
<path d="M64.6 117.3l.3-.1 .1 .3 .5-.3 .4 .3 .2-.1a.52 .52 0 0 1 .6-.1 .52 .52 0 0 1 .3 .4v1.5h-.3v-1.4l-.2-.3-.5 .3v1.4h-.3v-1.5l-.3-.2-.4 .3v1.4h-.3z" fill-rule="evenodd"/>
<path d="M68 117.5l-.2 .5h.9a.45 .45 0 0 0-.2-.4 .45 .45 0 0 0-.5-.1zM67.7 117.5a.76 .76 0 0 1 1-.2 .76 .76 0 0 1 .3 1h-1.2a.59 .59 0 0 0 .3 .6 .59 .59 0 0 0 .7-.1l.2 .2a.96 .96 0 0 1-1.4-.2 .96 .96 0 0 1 .1-1.3z" fill-rule="evenodd"/>
<path d="M69.5 117.3l.2-.1 .1 .3a.58 .58 0 0 1 .6-.3 .58 .58 0 0 1 .5 .5v1.5h-.3v-1.5l-.3-.2-.5 .3v1.4h-.3z" fill-rule="evenodd"/>
<path d="M71.5 116.8l.3-.1v.6h.5l-.1 .2h-.4v1.4l.4 .1 .1 .1-.2 .1h-.4l-.2-.2v-1.5h-.3v-.2h.3z" fill-rule="evenodd"/>
<path d="M44 111.1l.7 .2-.8 .4 .3-.4zM44.6 111.5l.3 .2 .2 1.3 .4-.7-.1 .4 .2 .2-.3 .1-.1 .4h-.9l.1-.3-.5-.2 .4-.1 .7 .3-.5-.9 .3-.1zM43.9 110.8l-.1 .3 .2 .3-.4 .2a.65 .65 0 0 0 .9 0l.1 .4-.3 .3h.2l.3 .6-.5-.2-.6 .1 .1 .2a.37 .37 0 0 1 .4 .5l.1 .1 .3-.2 1 .2-.7 .8 .3 .1 .7-.3-.1-.3 .3-.4a.52 .52 0 0 0-.4 .7l-.1-.1-.5 .2 .7-.8h-.7l.9-.3-.7 .1 .1-.2h.3v-.2l-.1-.7-.1-.2-.4 .6v-.2a1.06 1.06 0 0 0-1.1-1.4z" fill-rule="evenodd"/>
<path d="M48.8 111.4l.7-.3-.3 .2 .5 .3zM48.6 111.5h.2v1.2l.4-.3 .6-.1-.4 .3v.3h-.3l-.6 .4-.2-.4h-.3l.1-.3-.1-.4 .4 .4 .1 .3 .1-.1zM47.9 111.9v1.1l.4 .1-.8 .1 .5 .2 .3-.1-.1 .2h-.4l.5 .4-.3 .1v.4l-.3-.7-.4-.3 .7 1.2 .2-.5 .3-.3-.5-.2 1.1-.6h.4l.1-.3 .3-.3 .1-.2-1 .2-.1-.9 .5 .3 .6-.2-.5-.3 .2-.3a1.14 1.14 0 0 0-1.2 1.6z" fill-rule="evenodd"/>
<path d="M47 113.7l.1 .2 .2 .1h-.2l-.1 .3v-.3l-.2-.1h.2z" fill-rule="evenodd"/>
<path d="M46.4 113.7l.1 .2h.2l-.2 .1-.1 .3v-.3h-.2l.2-.1z" fill-rule="evenodd"/>
<path d="M46.2 113.6l.4-.1 .1 .2 .2-.2 .4 .1 .1 .9-.4 .1-.9-.1zM46.1 113.1l-.3 1.6h1.8l-.2-1.6-.1 .2h-1.1z" fill-rule="evenodd"/>
<path d="M46.1 115.8l.1 .2 .3-.1-.1-.2zM45.5 114.9l.2 .2-.3 .3v.7h.2l.4-.1-.5-.5 .1-.1 .3 .3 .5-.1-.2-.4 .2-.3zM45.3 114.8l.6 .1 .7-.1a1.05 1.05 0 0 0 0 1.2l-1.1 .3-.3-.2v-.7l.4-.3z" fill-rule="evenodd"/>
<path d="M47 115.5l.4-.3a.35 .35 0 0 1 .4-.2 .35 .35 0 0 1 .3 .4 .35 .35 0 0 1-.5 .2l.1-.2 .3-.1-.1-.1-.7 .2 .3 .1v.3h.5v.3h-.8l.2-.2-.1-.1h-.4l.2-.1-.2-.1zM47 115.4l-.3 .5h.4l-.1 .3h1.2l-.1-.3a.59 .59 0 0 0 .1-.8 .59 .59 0 0 0-.8-.1z" fill-rule="evenodd"/>
<path d="M47.2 117.3h.5v.2h-.5zM47.5 116.7l.1 .5h-.3zM47.5 116.5l-.4 1-.4 .2 .1 .1a1.11 1.11 0 0 1 1.4 0l-.3-.3z" fill-rule="evenodd"/>
<path d="M47.1 117.7l.3 .1v.2l.2-.2-.1-.1 .2 .1 .1 .2-.1-.1-.2 .2 .2 .1-.2 .2-.1-.3-.3 .1 .2-.2h-.1z" fill-rule="evenodd"/>
<path d="M46.3 116.9l.1 .1-.3 .3zM45.7 117.6h.6a.29 .29 0 0 1-.3 .4 .29 .29 0 0 1-.3-.4zM45.6 116.8l.3 .5-.2 .1zM45.7 117.5h.6zM45.8 116.7h.4l-.1 .6h-.1zM45.5 116.7l.1 .8a.48 .48 0 0 0 .2 .6 .48 .48 0 0 0 .7-.2l-.1-.5a.44 .44 0 0 0 .2-.6 .44 .44 0 0 0-.6-.2z" fill-rule="evenodd"/>
<path d="M45.8 115.3h.2l.1 .2z" fill-rule="evenodd"/>
<path d="M50.6 114.4l.1-.1-.2 .6-.4 .4z" fill-rule="evenodd"/>
<path d="M49.5 113.7l.5-.1a.56 .56 0 0 1-.4 .9l-.4 .4v.3l.5 .1a1.37 1.37 0 0 0 .8-1.1l.5-.4v.2a1.82 1.82 0 0 1-1.3 1.8 1.23 1.23 0 0 0 1.3-1.1l.1-.4a1.9 1.9 0 0 1 .8-1.5l-.3 .7 .5-.4-.5 .7 .5-.3-.5 .5 .5-.1-.6 .4 .5-.1-.5 .3h.5l-.6 .1 .2 .2h-.2l.1 .2h-.2l.1 .2-.3-.1 .1 .2h-.1a1.32 1.32 0 0 1-1.2 .7h.4l.6 1.3-.3 .1-.3-.6-.5-.2 .1 2.3 .3 .1-.6 .1-.2 .2v-.2l-.3-.1 .7-.1a3 3 0 0 0-.9-3l-.1-.5a1.16 1.16 0 0 1 .9-1.1l.1-.2zM48.4 115.9l.5 1.6 .3-1 .2 .3-.4 .9-.5-1.1-.2 .1 .2-.4zM50.9 112.8l.1 .4 .2-.3v.4l.2-.3v.2l-.9 .8zM48.6 114.1l.9-.1 .2 .1-.3 .3a.94 .94 0 0 0-.6 1.5 1.22 1.22 0 0 1 .1 1.4l-.3-1.4-.2-.2-.2 .2 .2 .3-.3 .5a1.1 1.1 0 0 1 .7 1h.3l.4-.7a2.07 2.07 0 0 1 .2 1.8h-.6l-.1 .3h.3l.1 .3 .2-.2 .6-.1v-.2l-.2-.1 .1-1.1-.2-.9 .4 .4a.36 .36 0 0 0 .3 .3 .36 .36 0 0 0 .4-.2l-.5-1.3 .6-.4 .2-.3h.2v-.2h.2l-.1-.2 .3-.1-.1-.1 .4-.4-.2 .1 .3-.4-.2 .1 .2-.4-.2 .1 .2-.5-.2 .1 .1-.4v-.2l-.2 .2-.1-.5-.3 .5-.2-.5-.1 .4-.2-.5v.4l-.3-.5-.2 1-.3 .8a.83 .83 0 0 1-1 1v-.2l.5-.5a.54 .54 0 0 0 .2-.9h-.4z" fill-rule="evenodd"/>
<path d="M50.5 116.9l.3 .2h-.3z" fill-rule="evenodd"/>
<path d="M43.1 119.6h7.3l-.1 .5h-7.1zM44.3 119.5a1.76 1.76 0 0 0 1.2-.9l.1 .3-.2 .3-.4 .3zM45 118.5l.3-.1-.1 .4zM48 118.6a1.76 1.76 0 0 0 1.1 .9h-.7a.56 .56 0 0 1-.5-.3 .56 .56 0 0 1 .1-.6zM48.1 118.4l.3 .1-.1 .3zM42.9 119.5l.2 .7h7.3l.1-.7h-1l-.8-.3-.3-.3 .1-.5a.58 .58 0 0 0-.8 .3 .58 .58 0 0 0 .5 .8h-2.9a.58 .58 0 0 0 .4-.8 .58 .58 0 0 0-.8-.3l.2 .5a3.1 3.1 0 0 1-2.2 .6z" fill-rule="evenodd"/>
<path d="M44.1 119.8v.1zM44.1 119.7l-.2 .3h.4z" fill-rule="evenodd"/>
<path d="M44.3 119.7h.1l.1 .3 .1-.3a.18 .18 0 0 1 0 .3 .18 .18 0 0 1-.2 0 .18 .18 0 0 1-.1-.3z" fill-rule="evenodd"/>
<path d="M44.8 119.7l.2 .1v.2zM44.8 119.7v.3a.2 .2 0 0 0 .2 0 .2 .2 0 0 0 0-.3 .2 .2 0 0 0-.2 0z" fill-rule="evenodd"/>
<path d="M45.3 119.8l.1 .1zM45.3 119.7l-.2 .3h.4z" fill-rule="evenodd"/>
<path d="M45.5 119.7l.2 .1 .1-.1-.1 .1 .1 .2-.1-.1-.2 .1 .2-.1z" fill-rule="evenodd"/>
<path d="M46.4 119.8l.1 .1zM46.4 119.7l-.2 .3h.4z" fill-rule="evenodd"/>
<path d="M46.6 119.7h.3l-.1 .3h-.1z" fill-rule="evenodd"/>
<path d="M47.4 119.7h.2l-.1 .3h-.1z" fill-rule="evenodd"/>
<path d="M47.7 119.7h.1v.3h-.1z" fill-rule="evenodd"/>
<path d="M48 119.7l.2 .1-.1 .2zM47.9 119.7v.3a.2 .2 0 0 0 .3 0 .2 .2 0 0 0 0-.3 .2 .2 0 0 0-.3 0z" fill-rule="evenodd"/>
<path d="M48.4 119.7h.2v.3h-.2z" fill-rule="evenodd"/>
<path d="M48.7 119.7h.1l.1 .3h-.2z" fill-rule="evenodd"/>
<path d="M49 119.7h.2v.3h-.2z" fill-rule="evenodd"/>
<path d="M49.3 119.7h.2l-.1 .3z" fill-rule="evenodd"/>
<path d="M46.1 112.7a.92 .92 0 0 1 1.3 .1l-.7-.1-.6 .1zM47 112.8l.4 .3zM46.3 112.9l.3-.1 .1 .1zM46 113l.1 .1h-.1zM46.6 112.4l.1-.1 .2 .1zM46.5 111.6h.2v.2h-.2zM46.6 111.3h.3l-.1 .2h-.1zM46.7 112l.2 .2h-.3zM46.8 111.6h.1v.2h-.1zM46.2 111.6l.3 .2-.3 .1zM47 111.7l.2-.1v.3l-.2-.1zM45.5 110.8l-.3 .3 .6-.3-.1 .6h-.3l-.2 .7 .3-.6 .5 1.2-.2 .4h.9l.8 .1 .1-.2-.1-.3 .4-1.2 .3 .5-.2-.7-.2 .1v-.5l.4 .2-.4-.4-.2 .3-.7-.8 .1 .2a.53 .53 0 0 1 .4 .4 .53 .53 0 0 1-.3 .5l.3-.2a1.29 1.29 0 0 1 0 1.4l-.4-.1-.1-.4 .6 .1-.3-.3 .3-.4-.5 .2-.1-.1 .1-.5-.3 .2-.3-.2 .1 .5-.1 .1-.4-.2 .2 .4-.2 .3 .6-.1-.2 .4-.3 .1a1.21 1.21 0 0 1 0-1.4l.2 .4-.1-.5h-.2l.6-.8-.6 .7-.2-.2z" fill-rule="evenodd"/>
<path d="M43 114.4a1.99 1.99 0 0 1 1.3 .9l-.1 .2a1.18 1.18 0 0 1 .9 1.1v.3l-.1-.2a.93 .93 0 0 0-1.2-1l.1 .2h.3a3.1 3.1 0 0 0-1 1.7 1.13 1.13 0 0 0-.3 1.6l-.3-.3-.1-.9 .4-.4-.1-.6-.2 .1 .1-.4a1.79 1.79 0 0 0 .3-2.3zM43.7 116.8l.2-.1a.92 .92 0 0 1 0 1.1l.7 .6-.3-.2a.91 .91 0 0 1-.7-1zM42.6 113.9l.1-.1a.85 .85 0 0 1 1.2 .5h-.7l-.2-.3-.2 .1zM41.6 112.7a1.54 1.54 0 0 0 1.3 1l-.7 .1 .4 .4h.2v.6a1.37 1.37 0 0 1-.2 1.8l-.4 .7a.36 .36 0 0 1 .5 .2 .36 .36 0 0 1-.3 .5l.1 1.1h.1l.1 .3 .4-.1-.1-.1a1.1 1.1 0 0 1 .4-1.6l.1-.3 .1 .1a.9 .9 0 0 0 .7 1l.2 .2h.3l-.3-.5-.5-.4 .2-1-.4-.1 .4-.5a.47 .47 0 0 1 .6 .1 .47 .47 0 0 1 0 .6h.1v.6a1.28 1.28 0 0 0 .1-1.6l-.3-.2a.47 .47 0 0 1 .3-.7l-.1-.1-.5 .5-.1-.3 .7-.3-.1-.1a.81 .81 0 0 1-1.3-.2h.4l.1-.3-.8-.4 .4-.4v-.2l-.3 .3 .2-.7v-.1l-.2 .5v-.6l-.1-.3-.1 .5-.2-.7v.4l-.4-.2 .3 .4-.4-.1a.96 .96 0 0 1 .7 1.1l-.2-.6v.6l-.3-.2v-.4l-.1 .4-.2-.5-.2 .2v-.5l-.1 .3-.2-.5v.6z" fill-rule="evenodd"/>
<path d="M43.2 114l.2-.1 .1 .2z" fill-rule="evenodd"/>
<path d="M45 114.6h3.5v1.3l-.1-.1v-1h-3.3v1.5h3.3v-.4v.8v-.3h-1.6v2.6a2.57 2.57 0 0 0 1.6-2.3l.1-.1a2.28 2.28 0 0 1-2 2.4 2.61 2.61 0 0 1-1.5-2.8l.1 .7a2.44 2.44 0 0 0 1.6 2.1v-2.6h-1.6z" fill-rule="evenodd"/>
<circle cx="49.8" cy="113.8" r=".1"/>
</g>
<g font-size="7.1" fill="#231f20">
<text x="114.7" y="248.8">INFORMATION SIGN</text>
<text x="175.3" y="275.4">TC9800</text>
</g>
<g font-size="6" fill="#231f20">
<text x="53.5" y="76.7">RESERVED FOR FUTURE</text>
<text x="56" y="87.7">TRANSPORT CORRIDOR</text>
</g>
<text font-size="4.4" fill="#231f20" x="120.9" y="109.2">*</text>
<g font-size="4.2" fill="#231f20">
<text x="96" y="257">“RESERVED FOR FUTURE TRANSPORT CORRIDOR”</text>
<text x="100.6" y="267.2">APPROVED AS OFFICIAL TRAFFIC SIGN</text>
<text x="174.7" y="285.5">A</text>
<text x="180.7" y="285.5">B</text>
<text x="186.3" y="285.4">C</text>
</g>
<g font-size="4" fill="#231f20">
<text x="41.6" y="102.7">Enquiries</text>
<text x="81.1" y="102.7">Transport</text>
<text x="115.4" y="102.7">and</text>
<text x="130.4" y="102.7">Main</text>
<text x="149.6" y="102.7">Roads</text>
<text x="81.1" y="110.7">PO</text>
<text x="93.5" y="110.7">Box</text>
<text x="108.8" y="110.7">70</text>
<text x="81.1" y="118.7">Spring</text>
<text x="105.6" y="118.7">Hill</text>
<text x="120.5" y="118.7">Q</text>
<text x="128.5" y="118.7">4004</text>
<text x="81.1" y="126.7">Ph</text>
<text x="92.7" y="126.7">3834</text>
<text x="115" y="126.7">8279</text>
</g>
<g font-size="3.9" fill="#231f20">
<text x="24.6" y="208">Colour Legend</text>
<text x="86.7" y="207.9">Note:</text>
<text x="86.6" y="212.9">1. * Insert appropriate name, postal address and phone number.</text>
<text x="35.1" y="216.6">Black (legend)</text>
<text x="86.6" y="217.3">2. For logo details refer TC1233.</text>
<text x="35.1" y="225.1">White (ground)</text>
</g>
<g font-size="3.5" fill="#231f20">
<text x="21.5" y="267.9">Department of Transport and Main Roads</text>
<text x="17.7" y="271.8">Infrastructure Management &amp; Delivery Division</text>
<text x="16.7" y="280.7">Designed</text>
<text x="42.7" y="280.7">Checked</text>
<text x="69.7" y="280.7">Scale</text>
<text x="98.5" y="281.4">PRINCIPAL ENGINEER</text>
<text x="154.7" y="276.1">17/12/13</text>
<text x="157.4" y="281.2">Date</text>
<text x="17" y="284.8">RH 12/95</text>
<text x="42.7" y="284.8">MC 12/95</text>
<text x="69.7" y="285.2">Not to Scale</text>
<text x="100.5" y="284.8">(Traffic Engineering)</text>
</g>
<g font-size="2.8" fill="#231f20">
<text x="99.4" y="53.8">1400</text>
<text x="178.3" y="60.2">R100</text>
<text x="26.3" y="71.4">24</text>
<text x="183.5" y="67.7">80</text>
<text x="183.5" y="74.7">60DM</text>
<text x="183.5" y="80.2">50</text>
<text x="16.1" y="87.5">475</text>
<text x="183.5" y="85.7">60DM</text>
<text x="183.5" y="94.2">110</text>
<text x="183.5" y="101.7">40ModE</text>
<text x="194.6" y="98.7">700</text>
<text x="183.5" y="105.7">40</text>
<text x="183.5" y="113.7">40</text>
<text x="183.5" y="109.7">40ModE</text>
<text x="16.1" y="116.2">100</text>
<text x="183.5" y="117.7">40ModE</text>
<text x="183.5" y="121.7">40</text>
<text x="183.5" y="125.7">40ModE</text>
<text x="16.1" y="127.5">125</text>
<text x="26.3" y="126.7">12</text>
<text x="183.5" y="130.7">60</text>
<text x="35.3" y="139.8">90</text>
<text x="59" y="139.8">395</text>
</g>
</svg>
